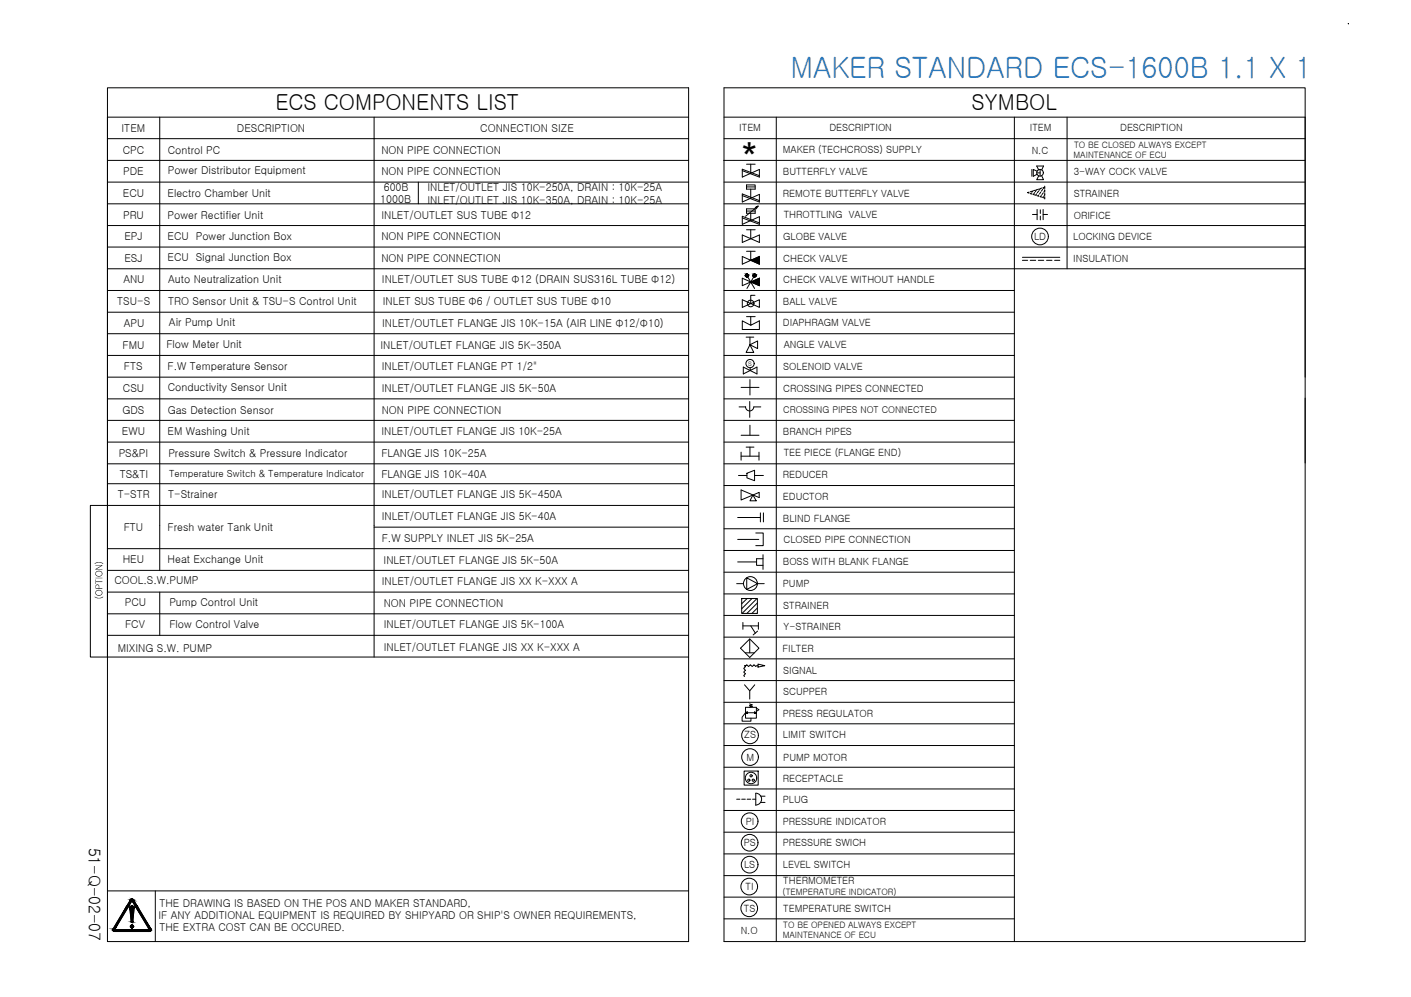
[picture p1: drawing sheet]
<svg xmlns="http://www.w3.org/2000/svg" width="297mm" height="210mm" viewBox="0 0 297 210" stroke-linecap="round" stroke-linejoin="round" font-family="sans-serif">
<!-- layer: 1.1 Y_Pipe -->
<path d="M283.9 5h.1" fill="none" stroke="#000" stroke-width=".25"/>
<!-- layer: 0 -->
<g fill="none" stroke="#000" stroke-width=".21">
<path d="M22.6 18.5h122.4v179.7h-122.4zM152.4 18.5h122.4v179.7h-122.4zM22.6 29.2v72.6M22.6 29.2h122.4M22.6 38.3h122.4M22.6 33.8h122.4M33.6 24.7v95.4M78.8 24.7v113.6M88.1 38.3v4.6M145 24.7h-122.4v4.5M152.3 33.8h122.4M152.4 29.2h122.4"/>
<path d="M152.4 24.7h122.4v54.7M152.4 38.3h122.3M156.3 35.9l3.6 1.4v-1.6l-3.6 1.6v-1.7l3.6 1.4M157.2 38.9h1.8v.9h-1.8zM157.2 34.6h1.8M157.2 39.4h1.8M158 34.6v1.9M158 39.8v1.9M163.4 24.7v173.5M213.5 24.7v173.5M217.2 35.7v1.4M218.2 39.9l-.3 .5"/>
<path d="M218.3 36.4h.7M218.3 36.1l-.8-.4v1.4l.8-.4M218.7 37l-.5 .8h1.5l-.4-.8M218.7 35.8l-.5-.8h1.5l-.4 .8M218.7 39.8l-.5 .1M219 35.7v1.4M219 39.7l-.2 .3M219.4 39.6l-.5 .1M219.5 39.9l-.3 .3M219.8 39.4l-.2 .3M219.9 39.2v.5M219.9 39.9v.6"/>
<path d="M219.9 39.4l-.3 .1M224.6 24.7v31.9M22.6 42.9h122.4M22.6 47.5h122.4M22.6 52h122.4M22.6 56.6h122.4M152.4 42.9h122.4M152.4 47.5h122.4M152.4 52h122.4M152.4 56.6h122.4M156.3 58.6l3.6 1.5v-1.5l-3.6 1.5zM156.3 41.2l3.6 1.3v-1.6l-3.6 1.6v-1.7l3.6 1.4"/>
<path d="M156.3 45.9l3.6 1.3v-1.6l-3.6 1.6v-1.7l3.6 1.4M156.3 49.5v1.5l3.6-1.5v1.5zM156.3 54v1.6l3.6-1.6v1.6zM157.2 44h1.8v.9h-1.8zM157.2 48.4h1.8M157.2 52.9h1.8M157.2 44.4h1.8M157.4 58.3l.6 1.1-.8 1.3M158 44.9v1.5M158 48.4v1.9M158 52.9v1.9M158.7 58.3l-.7 1.1 .8 1.3"/>
<path d="M159 43.7l.6-.3-2.7 2.1M159.6 43.4l-.4 .6M215.2 54.2h7.9M215.2 54.8h1.1M216.6 40.5h-.3l.3 .2M216.9 40.8l.4 .1M216.9 54.8h1.1M217.1 40.6l-.1 .2M217.3 40.2l-.4 .2M217.4 45.2h.9M217.4 40.2l-.1 .2M217.6 41l.4 .1"/>
<path d="M217.8 40.5l-.3 .5M218 40l-.4 .2M218.2 41.2l.5 .1M218.2 40.8l-.2 .3M218.3 44.1v2.2M218.6 54.8h1.1M218.7 41l-.2 .3M218.7 40.2l-.3 .4M218.9 41.4l.5 .1M219 44.2v.7M219 45.5v.8M219.1 40.5l-.3 .3"/>
<path d="M219.2 41.1l-.2 .3M219.6 41.6l.3 .1M219.6 44.1v2.2M219.6 45.2h.9M219.6 40.6l-.3 .4M219.7 41.4l-.2 .2M219.9 40.7v.4M219.9 41.4v.5M219.9 40.1l-.1 .3M219.9 41l-.1 .2M220.3 54.8h1.2M222 54.8h1.1"/>
<path d="M22.6 61.2h122.4M22.6 65.7h122.4M22.6 70.3h122.4M22.6 74.8h122.4M22.6 79.4h122.4M152.4 61.2h61.1M152.4 65.7h61.1M152.4 70.3h61.1M152.4 74.8h61.1M152.4 79.4h61.1M156.3 63.1l3.6 1.6v-1.6l-3.6 1.6zM157.1 71h1.6"/>
<path d="M157.2 66.7h1.8M157.9 71v1.6l1.6 .8v-1.6l-1.6 .8M157.9 72.6l.8 1.6h-1.6zM157.9 79.9v3.3M157.9 77.4v.6l1.5-.7v1.4l-1.5-.7-1.4 .7v-1.4l1.4 .7M158 66.7v1.8l1.9-1v1.9h-3.6v-1.9l1.7 1M158.9 62.2h-.9v1.7M22.6 88.5h122.4M22.6 93.1h122.4M22.6 97.6h122.4M22.6 84h122.4M152.4 88.5h61.1"/>
<path d="M152.4 93.1h61.1M152.4 97.6h61.1M152.4 84h61.1M155.6 85.7h1.4M156 81.6h3.8M156 91.6h3.8M156 96h3.8M156 95.2v1.7M156.9 85.6a.87 .87 0 0 0 .9 .9 .87 .87 0 0 0 .9-.9M157.1 94.1h1.6M157.2 99.6l1.6-.6v2.2l-1.6-.6zM157.8 84.5v3.4"/>
<path d="M157.9 89.5v2.1M157.9 94.1v1.9M158.7 85.7h1.5M159.8 95.2v1.7M274.8 83.8v13.7M22.6 101.8v13.7h122.4M22.6 115.5v9.2h122.4M22.6 101.8h122.4M78.8 111h66.2M145 106.4h-126v31.9h3.6M152.4 115.9h61.1M152.4 102.2h61.1"/>
<path d="M152.4 106.8h61.1M152.4 111.3h61.1M155.3 113.6h4.4M155.3 109h4.8M155.3 118.3h4M155.5 100.1h1.7M156 103.2l3.8 1.6v-1.1l-3.8 1.6zM158.5 104.2l.7 1.2h-1.3zM158.8 100.1h1.9M159.1 112.2h1.6v2.7h-1.6M160.1 108v1.9M160.6 117.6h-1.3v1.4h1.3"/>
<path d="M160.6 116.8v3.1M160.7 108v1.9M22.6 124.7v13.6M22.6 129.2h122.4M22.6 138.3h122.4M22.6 133.8h122.4M22.6 120.1h122.4M33.6 124.7v9.1M152.4 125h61.1M152.4 129.6h61.1M152.4 134.1h61.1M152.4 138.7h61.1"/>
<path d="M152.4 120.5h61.1M155.1 122.9h1.4M155.9 136.5l1.9-2 2 2-2 1.9zM156.1 126h3.3v3.1h-3.3zM156.2 126l-.1 .1M156.4 131v1.5M156.4 131.8h3.3M156.9 137.4h1.9M157.2 121.7l2.3 1.2-2.3 1.2zM157.3 126l-1.2 1.1M157.8 134.5v2.9M158 131.8l1 1.5"/>
<path d="M158.3 126l-2.2 2.2M159.4 126l-3.2 3.1M159.4 126.9l-2.2 2.2M159.4 128l-1.1 1.1M159.4 129.1h-.1M159.5 122.9h1.4M159.5 132.9l-.9 .8M159.6 139.8l1.4 .4-1.4 .2zM159.7 131v1.5M152.4 147.9h61.1M152.4 152.4h61.1M152.4 143.3h61.1"/>
<path d="M152.4 157h61.1M156.7 144.2l1.1 1.2v1.8M156.9 148.9h2.3v2.3h-2.3zM156.9 150.1l.4-.2v.3zM157 150.1h.1M157 150.1h.2h-.1M157.1 150.1h.1M157.1 150l-.1 .1M157.2 150.2l.1-.1-.1 .1M157.2 149.9l-.1 .2 .1-.1M157.3 149.9l-.1 .2 .1-.2M157.3 150.2h.1"/>
<path d="M157.3 149.9l-.2 .2 .2-.1M157.3 150l-.1 .1M157.3 150l-.2 .1M157.8 148.2l.6 .2-.6 .2 .6 .1-.6 .2M158.8 149.9l.4 .2-.4 .1zM158.8 150.2h.1M158.8 150.1h.1M158.8 150l.1 .1-.1-.1M158.8 150l.2 .1M158.8 149.9l.3 .2M158.9 150.2l-.1-.2 .1 .2M158.9 144.2l-1.1 1.2"/>
<path d="M158.9 149.9l.2 .2M158.9 150.1h.1h-.1M159 150.1l-.2-.2 .3 .2M159 150l.1 .1-.1-.1M159 150.1h.1M159 150l.1 .1M159.1 150.1h.1M159.1 150v.1M159.1 150h.1M159.2 149.1l.6 .3-.6 .4M159.2 150.1h-2.3l-.7 .9v.8h1.9v-.6M159.6 140.2l-.5 .1-.4-.4-.4 .4-.3-.4-.4 .4-.4-.4-.2 .3h-.3l.2 .2-.3 .3 .3 .4-.3 .4 .3 .3-.3 .4 .1 .2"/>
<path d="M152.4 161.5h61.1M152.4 166.1h61.1M152.4 170.6h61.1M152.4 175.2h61.1M152.4 179.8h61.1M155.1 168.3h.7M156.1 168.3h.8M156.6 162.3h3v3h-3zM157.3 168.3h.7M158.4 168.3h.7M159.1 167a1.25 1.25 0 0 1 1.2 1.2 1.25 1.25 0 0 1-1.2 1.3M159.1 167v2.5"/>
<path d="M160.2 167.6h.9M160.2 168.9h.9M22.6 187.6h122.4M27.3 191.2l.3 2.8M27.5 189.4l-3.7 6.2M27.6 192.7h.3M27.6 194l.2 .1M27.8 194.2h.1M27.8 189.6l3.7 6.1h-7.4zM27.9 194l-.1 .1M28.1 189.4l3.7 6.2M28.3 191.2l-.3 2.8"/>
<path d="M31.8 195.5a.36 .36 0 0 1-.4 .6h-7.3M32.7 187.6v10.6M152.4 184.3h61.1M152.4 188.9h61.1M152.4 193.4h61.1"/>
<circle cx="218.9" cy="36.4" r=".7"/>
<circle cx="157.2" cy="58" r=".32"/>
<circle cx="158.8" cy="58" r=".32"/>
<circle cx="218.9" cy="49.8" r="1.76"/>
<circle cx="157.9" cy="76.5" r=".87"/>
<circle cx="158" cy="63.9" r=".7"/>
<circle cx="158" cy="122.9" r="1.46"/>
<circle cx="157.9" cy="159.4" r="1.76"/>
<circle cx="157.9" cy="154.8" r="1.76"/>
<circle cx="157.6" cy="164.3" r=".23"/>
<circle cx="157.8" cy="177.4" r="1.76"/>
<circle cx="157.8" cy="172.9" r="1.76"/>
<circle cx="158.1" cy="163.8" r="1.21"/>
<circle cx="158.1" cy="163.3" r=".23"/>
<circle cx="158.6" cy="164.3" r=".23"/>
<circle cx="27.8" cy="195" r=".32"/>
<circle cx="157.7" cy="191.2" r="1.76"/>
<circle cx="157.7" cy="186.7" r="1.76"/>
<circle cx="157.8" cy="182" r="1.76"/>
</g>
<g fill="#000" stroke="#000" stroke-width=".21">
<path d="M159.9 54v.8zM159.9 58.6v.8zM27.5 195.2h.5zM27.5 194.9h.5zM27.6 194.1h.3zM27.7 194.8h.2zM27.7 195.4h.1zM27.7 195.4h.2z"/>
<path d="M157.2 57.7h.1zM157.2 57.7h.1z"/>
<path d="M157.2 57.7h.2zM157.1 57.7h.3z"/>
<path d="M157.2 58.3h.1zM157.2 58.3h.1z"/>
<path d="M157.1 57.7l.3 .1zM157.1 57.7l.3 .1z"/>
<path d="M157.1 58.3h.3zM157.1 58.3h.2z"/>
<path d="M157.1 57.8h.4zM157 57.8h.5z"/>
<path d="M157.1 58.2h.3zM157.1 58.2l.3 .1z"/>
<path d="M157 57.8l.5 .1zM157 57.8l.5 .1z"/>
<path d="M157 58.2h.5zM157 58.2h.4z"/>
<path d="M157 57.9h.5zM157 57.9h.5z"/>
<path d="M157 58.2h.5zM157 58.2h.5z"/>
<path d="M156.9 57.9h.6zM156.9 57.9h.6z"/>
<path d="M156.9 57.9l.6 .1zM156.9 57.9l.6 .1z"/>
<path d="M156.9 58l.6 .1zM156.9 58l.6 .1z"/>
<path d="M156.9 58.1h.6zM156.9 58.1h.6z"/>
<path d="M156.9 58.1h.6zM156.9 58.1l.6 .1z"/>
<path d="M158.8 57.7h.1zM158.8 57.7h.1z"/>
<path d="M158.8 57.7h.2zM158.7 57.7h.3z"/>
<path d="M158.8 58.3h.1zM158.8 58.3h.1z"/>
<path d="M158.7 57.7l.3 .1zM158.7 57.7l.3 .1z"/>
<path d="M158.7 58.3h.3zM158.7 58.3h.2z"/>
<path d="M158.7 57.8h.4zM158.7 57.8h.4z"/>
<path d="M158.7 58.2h.3zM158.7 58.2l.3 .1z"/>
<path d="M158.6 57.8l.5 .1zM158.6 57.8l.5 .1z"/>
<path d="M158.6 58.2h.5zM158.6 58.2h.4z"/>
<path d="M158.6 57.9h.5zM158.6 57.9h.5z"/>
<path d="M158.6 58.2h.5zM158.6 58.2h.5z"/>
<path d="M158.6 57.9h.5zM158.6 57.9h.5z"/>
<path d="M158.6 57.9l.5 .1zM158.6 57.9l.5 .1z"/>
<path d="M158.6 58l.5 .1zM158.6 58l.5 .1z"/>
<path d="M158.6 58.1h.5zM158.6 58.1h.5z"/>
<path d="M158.6 58.1h.5zM158.6 58.1l.5 .1z"/>
<path d="M158 54.8h1.9v-.8zM158 54.8h1.9v.8z"/>
<path d="M158 59.4h1.9v-.8zM158 59.4h1.9v.7z"/>
<path d="M23.8 195.7h8zM23.8 195.7h8z"/>
<path d="M23.8 195.7h.3zM23.8 195.7h.3z"/>
<path d="M23.8 195.6h.4zM23.8 195.6l.3 .1z"/>
<path d="M23.8 195.6h.4zM23.8 195.6h.4z"/>
<path d="M26.7 190.7l-2.5 4.9 2.9-4.9zM26.7 190.7l-2.5 4.9h-.4z"/>
<path d="M27.4 189.6l-.3 1.1 .7-1.1zM27.4 189.6l-.3 1.1h-.4z"/>
<path d="M27.7 189.3h.2zM27.7 189.3h.2z"/>
<path d="M27.7 190.7h.2zM27.7 190.7h.2z"/>
<path d="M27.7 194.8h.2zM27.7 194.8h.2zM27.7 194.8h.2zM27.7 194.8h.2z"/>
<path d="M27.7 189.3h.3zM27.6 189.3h.4z"/>
<path d="M27.7 194.1l.2 .1zM27.7 194.1l.2 .1z"/>
<path d="M27.7 194.2h.2zM27.7 194.2h.1z"/>
<path d="M27.7 194.8h.2zM27.7 194.8h.2zM27.6 194.8h.3z"/>
<path d="M27.7 190.7l.3 .1zM27.6 190.8h.4z"/>
<path d="M27.7 194.1h.2zM27.7 194.1h.2z"/>
<path d="M27.7 194.1h.2zM27.7 194.1h.2z"/>
<path d="M27.6 195.3h.3zM27.6 195.3h.4z"/>
<path d="M27.6 195.3h.3zM27.6 195.3h.3z"/>
<path d="M27.7 195.3h.2zM27.7 195.3l.2 .1zM27.7 195.4h.2zM27.7 195.4h.2z"/>
<path d="M27.6 189.3h.4zM27.6 189.3h.4z"/>
<path d="M27.6 194h.4zM27.6 194l.3 .1zM27.6 194.1h.3z"/>
<path d="M27.6 194.8h.4zM27.6 194.8h.4z"/>
<path d="M27.6 194.8h.4zM27.6 194.8h.4zM27.6 194.8h.4zM27.6 194.8h.4z"/>
<path d="M27.6 189.3l.4 .1zM27.5 189.4h.5z"/>
<path d="M27.6 190.8h.4zM27.5 190.8h.5z"/>
<path d="M27.6 194.8l.4 .1zM27.5 194.9h.5z"/>
<path d="M27.5 195.2h.5zM27.5 195.2h.5z"/>
<path d="M27.5 195.2l.5 .1zM27.5 195.2l.5 .1zM27.6 195.3h.4zM27.6 195.3h.4z"/>
<path d="M27.6 195.3h.4zM27.6 195.3h.4z"/>
<path d="M27.5 189.4h.6zM27.5 189.4h.6z"/>
<path d="M27.5 190.8l.6 .1zM27.5 190.8l.6 .1z"/>
<path d="M27.5 194.9h.5zM27.5 194.9h.5z"/>
<path d="M27.5 194.9h.5zM27.5 194.9h.5zM27.5 194.9h.5z"/>
<path d="M27.5 194.9l.6 .1zM27.5 194.9l.6 .1z"/>
<path d="M27.5 195.2h.5zM27.5 195.2h.5z"/>
<path d="M27.5 189.4l.7 .2-.1-.2zM27.5 189.4l.7 .2h-.8z"/>
<path d="M27.5 195h.6zM27.5 195h.6zM27.5 195h.6zM27.5 195h.6z"/>
<path d="M27.5 195l.6 .1zM27.5 195l.6 .1z"/>
<path d="M27.5 195.1h.6zM27.5 195.1h.6zM27.5 195.1h.6zM27.5 195.1h.6z"/>
<path d="M27.5 195.1h.6zM27.5 195.1h.6z"/>
<path d="M27.5 195.1h.6zM27.5 195.1l.5 .1zM27.5 195.2h.5z"/>
<path d="M27.4 190.9l.8 .1zM27.4 190.9l.8 .1z"/>
<path d="M27.4 191h.8zM27.4 191h.8z"/>
<path d="M27.8 189.6l1.1 1.1-.7-1.1zM27.8 189.6l1.1 1.1h-.4z"/>
<path d="M27.4 191l.8 .1zM27.4 191l.8 .1z"/>
<path d="M27.3 191.1l1 .1zM27.3 191.1l1 .1z"/>
<path d="M27.4 191.2l.6 2.8 .2-2.8zM27.4 191.2l.6 2.8h-.4zM27.6 194h.4zM27.6 194h.4z"/>
<path d="M27.3 191.2h1zM27.3 191.2h.9z"/>
<path d="M28.5 190.7l3.3 4.9-2.9-4.9zM28.5 190.7l3.3 4.9h-.5z"/>
<path d="M24.1 196.1h7.4zM24.1 196.1h7.4z"/>
<path d="M24 196.1h7.6zM24 196.1h7.5z"/>
<path d="M23.9 196h7.7zM23.9 196l7.7 .1z"/>
<path d="M23.8 196h7.9zM23.8 196h7.8z"/>
<path d="M31.3 195.6h.5zM31.3 195.6h.5z"/>
<path d="M23.8 195.9h8zM23.8 195.9h8z"/>
<path d="M23.8 195.9h8zM23.8 195.9l7.9 .1z"/>
<path d="M31.4 195.6l.4 .1zM31.4 195.6l.4 .1z"/>
<path d="M31.4 195.7h.4zM31.4 195.7h.4z"/>
<path d="M23.8 195.7l8 .1zM23.8 195.7l8 .1z"/>
<path d="M23.8 195.8h8zM23.8 195.8l8 .1z"/>
</g>
<!-- layer: 0.3 Text -->
<g fill="#000">
<path d="M19.9 118.6l.6-.3h.7l.5 .4-.8-.3-.9 .3zM20.1 119h1.4l-1.2 .8 1.3 .1h-1.5v-.1l1.3-.7zM20.1 122l.1 .4 1.4 .1h-1.4l-.1 .5zM20.1 121.7h1.5z"/>
<path d="M20.3 120.3l-.2 .3v.3l.3 .4 .7 .1 .4-.3 .1-.5-.2-.3-.3-.1zM20.2 120.5l.3-.2h.6l.3 .3v.4l-.4 .3-.5-.1-.3-.4z"/>
<path d="M20.3 123.1l-.2 .2 .1 .6h1.4h-.7l-.1-.8zM20.3 123.2l.5 .1v.6l-.6-.1z"/>
</g>
<text font-size="8.3" x="156.2" y="36.1">*</text>
<text font-size="6.2" fill="#2776bb" x="166.4" y="16.4">MAKER STANDARD ECS-1600B 1.1 X 1</text>
<g font-size="4.7">
<text x="58" y="23.2">ECS COMPONENTS LIST</text>
<text x="204.5" y="23.2">SYMBOL</text>
</g>
<text font-size="3.4" x="18.7" y="178.5" transform="rotate(90 18.7 178.5)">51-Q-02-07</text>
<g font-size="2.3">
<text x="25.6" y="27.8">ITEM</text>
<text x="49.9" y="27.8">DESCRIPTION</text>
<text x="101.1" y="27.8">CONNECTION SIZE</text>
<text x="25.8" y="32.3">CPC</text>
<text x="35.3" y="32.3">Control PC</text>
<text x="80.3" y="32.3">NON PIPE CONNECTION</text>
<text x="25.9" y="41.4">ECU</text>
<text x="25.9" y="36.9">PDE</text>
<text x="35.3" y="41.4">Electro Chamber Unit</text>
<text x="35.3" y="36.7">Power Distributor Equipment</text>
<text x="80.3" y="36.9">NON PIPE CONNECTION</text>
<text x="80.8" y="40.3">600B</text>
<text x="90" y="40.2">INLET/OUTLET JIS 10K-250A, DRAIN : 10K-25A</text>
<text x="25.9" y="46">PRU</text>
<text x="35.3" y="46">Power Rectifier Unit</text>
<text x="80.1" y="42.8">1000B</text>
<text x="80.3" y="46">INLET/OUTLET SUS TUBE Φ12</text>
<text x="90" y="42.9">INLET/OUTLET JIS 10K-350A, DRAIN : 10K-25A</text>
<text x="26.2" y="50.6">EPJ</text>
<text x="35.3" y="50.6">ECU Power Junction Box</text>
<text x="80.3" y="50.6">NON PIPE CONNECTION</text>
<text x="26" y="59.7">ANU</text>
<text x="26.2" y="55.1">ESJ</text>
<text x="35.3" y="55">ECU Signal Junction Box</text>
<text x="35.4" y="59.7">Auto Neutralization Unit</text>
<text x="80.3" y="55.1">NON PIPE CONNECTION</text>
<text x="80.4" y="59.6">INLET/OUTLET SUS TUBE Φ12 (DRAIN SUS316L TUBE Φ12)</text>
<text x="24.7" y="64.2">TSU-S</text>
<text x="35.4" y="64.2">TRO Sensor Unit &amp; TSU-S Control Unit</text>
<text x="80.6" y="64.2">INLET SUS TUBE Φ6 / OUTLET SUS TUBE Φ10</text>
<text x="26.1" y="68.8">APU</text>
<text x="35.6" y="68.7">Air Pump Unit</text>
<text x="80.4" y="68.8">INLET/OUTLET FLANGE JIS 10K-15A (AIR LINE Φ12/Φ10)</text>
<text x="25.8" y="73.4">FMU</text>
<text x="26.1" y="77.9">FTS</text>
<text x="35" y="73.3">Flow Meter Unit</text>
<text x="35.3" y="77.8">F.W Temperature Sensor</text>
<text x="80.1" y="73.4">INLET/OUTLET FLANGE JIS 5K-350A</text>
<text x="80.4" y="77.9">INLET/OUTLET FLANGE PT 1/2&quot;</text>
<text x="25.9" y="82.5">CSU</text>
<text x="35.3" y="82.4">Conductivity Sensor Unit</text>
<text x="80.4" y="82.5">INLET/OUTLET FLANGE JIS 5K-50A</text>
<text x="25.8" y="87.1">GDS</text>
<text x="35.3" y="87.1">Gas Detection Sensor</text>
<text x="80.4" y="87.1">NON PIPE CONNECTION</text>
<text x="25.7" y="91.6">EWU</text>
<text x="35.3" y="91.5">EM Washing Unit</text>
<text x="80.3" y="91.6">INLET/OUTLET FLANGE JIS 10K-25A</text>
<text x="25" y="96.2">PS&amp;PI</text>
<text x="25.2" y="100.7">TS&amp;TI</text>
<text x="35.4" y="96.2">Pressure Switch &amp; Pressure Indicator</text>
<text x="80.3" y="96.2">FLANGE JIS 10K-25A</text>
<text x="80.3" y="100.7">FLANGE JIS 10K-40A</text>
<text x="24.8" y="104.9">T-STR</text>
<text x="35.4" y="104.9">T-Strainer</text>
<text x="80.4" y="104.9">INLET/OUTLET FLANGE JIS 5K-450A</text>
<text x="26" y="111.8">FTU</text>
<text x="35.3" y="111.8">Fresh water Tank Unit</text>
<text x="80.4" y="109.5">INLET/OUTLET FLANGE JIS 5K-40A</text>
<text x="25.8" y="118.4">HEU</text>
<text x="35.3" y="118.5">Heat Exchange Unit</text>
<text x="80.4" y="114.1">F.W SUPPLY INLET JIS 5K-25A</text>
<text x="80.7" y="118.6">INLET/OUTLET FLANGE JIS 5K-50A</text>
<text x="24.1" y="123">COOL.S.W.PUMP</text>
<text x="80.4" y="123.2">INLET/OUTLET FLANGE JIS XX K-XXX A</text>
<text x="26.3" y="127.7">PCU</text>
<text x="35.7" y="127.5">Pump Control Unit</text>
<text x="80.8" y="127.7">NON PIPE CONNECTION</text>
<text x="24.8" y="137.3">MIXING S.W. PUMP</text>
<text x="26.3" y="132.2">FCV</text>
<text x="35.7" y="132.2">Flow Control Valve</text>
<text x="80.8" y="137.1">INLET/OUTLET FLANGE JIS XX K-XXX A</text>
<text x="80.8" y="132.3">INLET/OUTLET FLANGE JIS 5K-100A</text>
<text x="33.6" y="190.9">THE DRAWING IS BASED ON THE POS AND MAKER STANDARD,</text>
<text x="33.4" y="193.4">IF ANY ADDITIONAL EQUIPMENT IS REQUIRED BY SHIPYARD OR SHIP'S OWNER REQUIREMENTS,</text>
<text x="33.6" y="195.9">THE EXTRA COST CAN BE OCCURED.</text>
</g>
<g font-size="2.1">
<text x="155.6" y="27.7">ITEM</text>
<text x="174.6" y="27.7">DESCRIPTION</text>
<text x="216.8" y="27.7">ITEM</text>
<text x="235.8" y="27.7">DESCRIPTION</text>
<text x="164.8" y="32.2">MAKER (TECHCROSS) SUPPLY</text>
<text x="217.2" y="32.3">N.C</text>
<text x="164.8" y="36.8">BUTTERFLY VALVE</text>
<text x="164.8" y="41.4">REMOTE BUTTERFLY VALVE</text>
<text x="226" y="36.9">3-WAY COCK VALVE</text>
<text x="226" y="41.4">STRAINER</text>
<text x="165" y="45.9">THROTTLING VALVE</text>
<text x="226" y="46">ORIFICE</text>
<text x="164.9" y="50.5">GLOBE VALVE</text>
<text x="217.7" y="50.6">LD</text>
<text x="225.9" y="50.5">LOCKING DEVICE</text>
<text x="164.9" y="55.1">CHECK VALVE</text>
<text x="164.9" y="59.6">CHECK VALVE WITHOUT HANDLE</text>
<text x="225.9" y="55.1">INSULATION</text>
<text x="164.8" y="64.2">BALL VALVE</text>
<text x="164.8" y="68.7">DIAPHRAGM VALVE</text>
<text x="164.9" y="77.9">SOLENOID VALVE</text>
<text x="165" y="73.3">ANGLE VALVE</text>
<text x="164.9" y="82.5">CROSSING PIPES CONNECTED</text>
<text x="164.8" y="91.5">BRANCH PIPES</text>
<text x="35.6" y="100.5">Temperature Switch &amp; Temperature Indicator</text>
<text x="164.8" y="100.7">REDUCER</text>
<text x="165" y="96.1">TEE PIECE (FLANGE END)</text>
<text x="164.8" y="105.2">EDUCTOR</text>
<text x="164.8" y="109.8">BLIND FLANGE</text>
<text x="164.8" y="119">BOSS WITH BLANK FLANGE</text>
<text x="164.9" y="114.3">CLOSED PIPE CONNECTION</text>
<text x="164.8" y="123.6">PUMP</text>
<text x="164.9" y="128.2">STRAINER</text>
<text x="164.7" y="137.2">FILTER</text>
<text x="164.9" y="132.7">Y-STRAINER</text>
<text x="164.9" y="141.8">SIGNAL</text>
<text x="164.9" y="146.2">SCUPPER</text>
<text x="156.7" y="155.4">ZS</text>
<text x="164.8" y="155.4">LIMIT SWITCH</text>
<text x="164.8" y="150.9">PRESS REGULATOR</text>
<text x="157.2" y="160.1">M</text>
<text x="164.9" y="160.1">PUMP MOTOR</text>
<text x="164.8" y="164.6">RECEPTACLE</text>
<text x="157" y="173.6">PI</text>
<text x="164.8" y="173.6">PRESSURE INDICATOR</text>
<text x="164.8" y="169.1">PLUG</text>
<text x="156.6" y="178.2">PS</text>
<text x="164.8" y="178.2">PRESSURE SWICH</text>
<text x="156.6" y="182.8">LS</text>
<text x="164.8" y="182.8">LEVEL SWITCH</text>
<text x="156.9" y="187.4">TI</text>
<text x="164.9" y="186.2">THERMOMETER</text>
<text x="155.9" y="196.5">N.O</text>
<text x="156.6" y="192">TS</text>
<text x="164.9" y="192">TEMPERATURE SWITCH</text>
</g>
<g font-size="2">
<text x="164.9" y="86.9">CROSSING PIPES NOT CONNECTED</text>
<text x="21.5" y="125.9" transform="rotate(-90 21.5 125.9)">I</text>
<text x="21.5" y="126.2" transform="rotate(-90 21.5 126.2)">(N</text>
</g>
<g font-size="1.9">
<text x="226" y="33.3">MAINTENANCE OF ECU</text>
<text x="226.1" y="31.2">TO BE CLOSED ALWAYS EXCEPT</text>
<text x="164.7" y="188.5">(TEMPERATURE INDICATOR)</text>
<text x="164.8" y="197.5">MAINTENANCE OF ECU</text>
<text x="164.9" y="195.4">TO BE OPENED ALWAYS EXCEPT</text>
</g>
<text font-size="1.3" x="157.5" y="77">S</text>
</svg>
